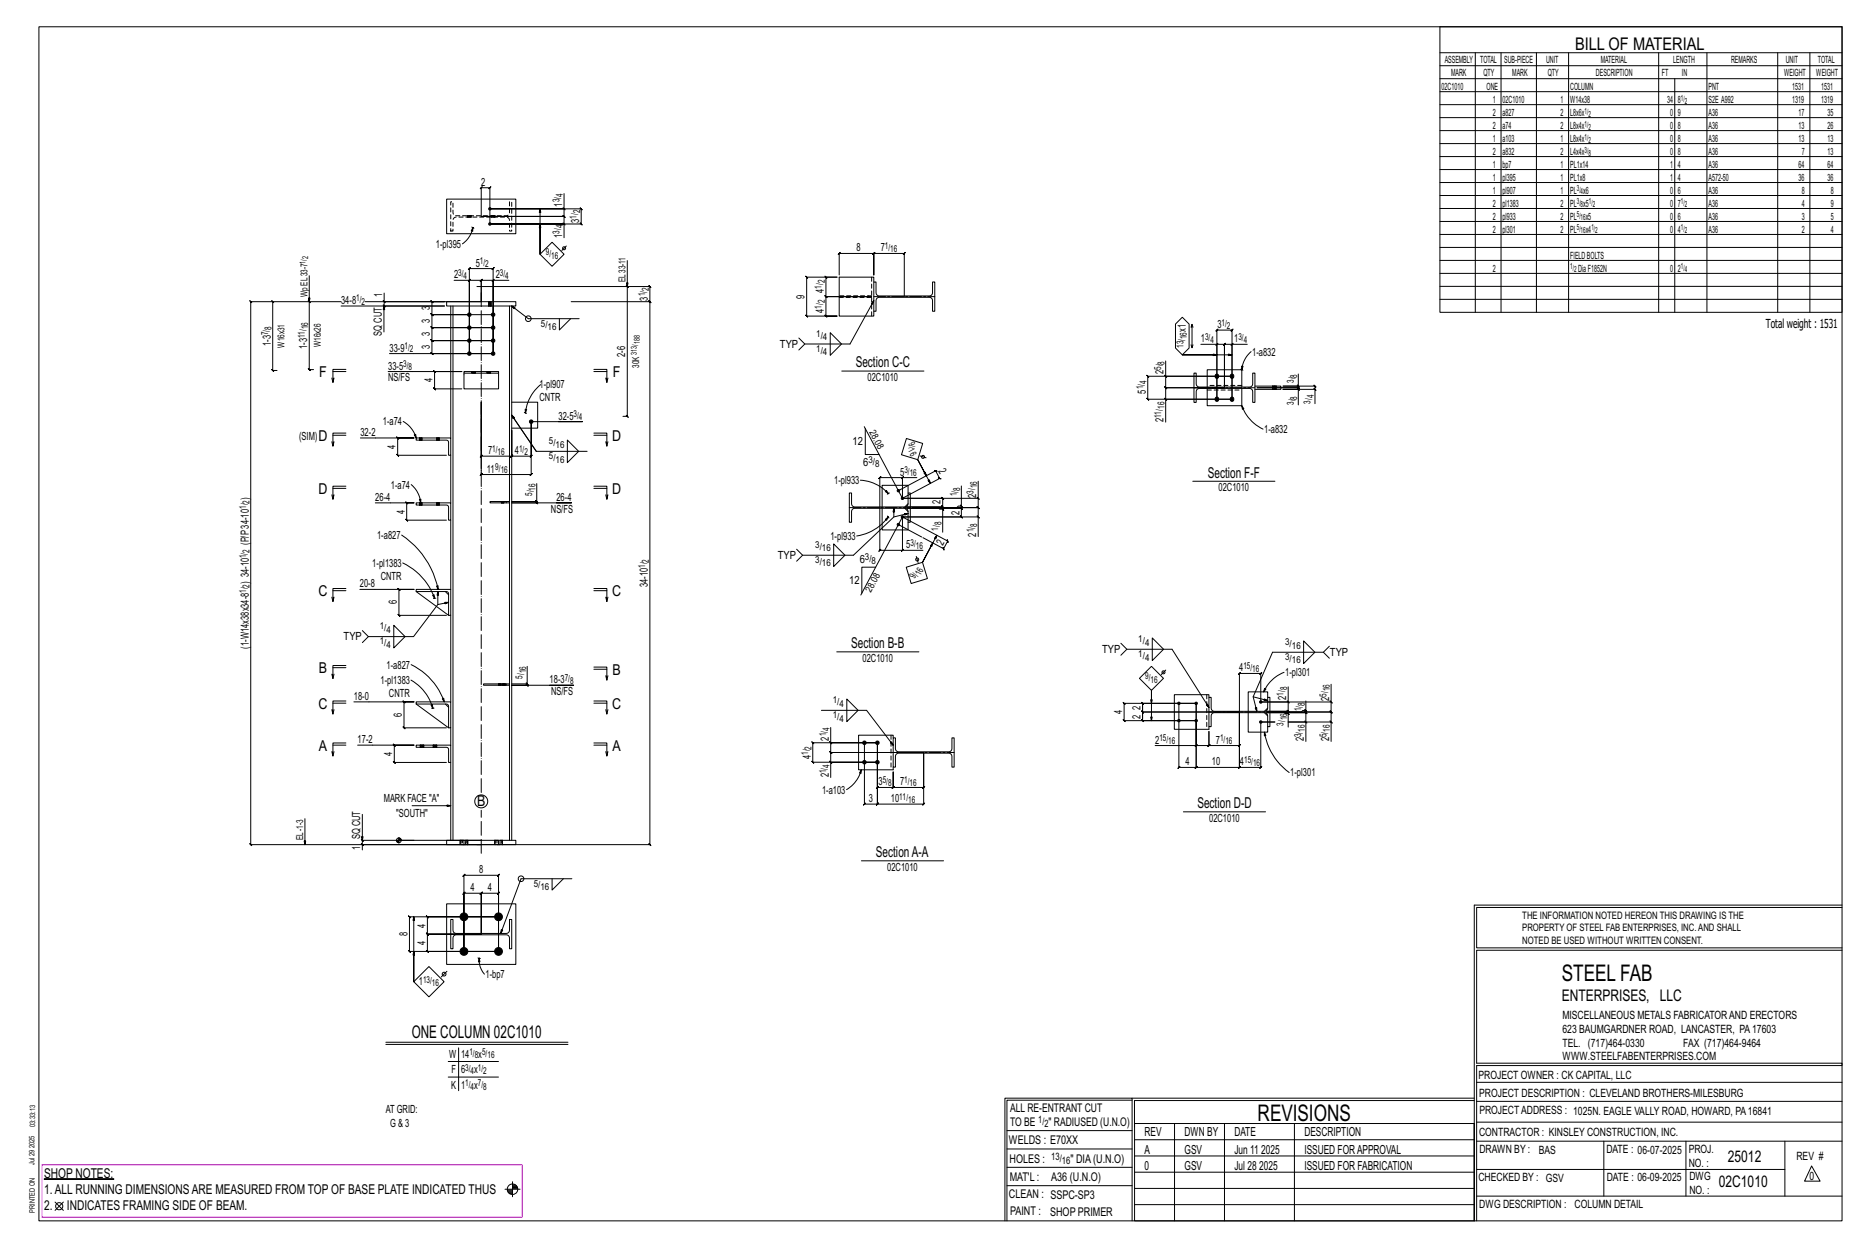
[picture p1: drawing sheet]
<svg xmlns="http://www.w3.org/2000/svg" width="914mm" height="610mm" viewBox="0 0 914 610" stroke-linecap="round" stroke-linejoin="round" font-family="sans-serif">
<g fill="#000" stroke="#000" stroke-width=".49">
<path d="M22 577h34z"/>
<circle cx="240" cy="102" r=".6"/>
<circle cx="240" cy="110" r=".6"/>
<circle cx="230" cy="154" r=".9"/>
<circle cx="241" cy="154" r=".9"/>
<circle cx="230" cy="167" r=".9"/>
<circle cx="230" cy="173" r=".9"/>
<circle cx="230" cy="160" r=".9"/>
<circle cx="241" cy="167" r=".9"/>
<circle cx="241" cy="160" r=".9"/>
<circle cx="241" cy="173" r=".9"/>
<circle cx="596" cy="195" r="1"/>
<circle cx="596" cy="184" r="1"/>
<circle cx="603" cy="195" r="1"/>
<circle cx="603" cy="184" r="1"/>
<circle cx="260" cy="206" r=".9"/>
<circle cx="440" cy="240" r=".6"/>
<circle cx="440" cy="257" r=".6"/>
<circle cx="442" cy="244" r=".6"/>
<circle cx="442" cy="253" r=".6"/>
<circle cx="577" cy="344" r=".6"/>
<circle cx="577" cy="353" r=".6"/>
<circle cx="586" cy="344" r=".6"/>
<circle cx="586" cy="353" r=".6"/>
<circle cx="617" cy="353" r=".6"/>
<circle cx="617" cy="343" r=".6"/>
<circle cx="423" cy="363" r=".9"/>
<circle cx="423" cy="373" r=".9"/>
<circle cx="429" cy="363" r=".9"/>
<circle cx="429" cy="373" r=".9"/>
<circle cx="227" cy="449" r="1.9"/>
<circle cx="244" cy="449" r="1.9"/>
<circle cx="227" cy="465" r="1.9"/>
<circle cx="244" cy="465" r="1.9"/>
</g>
<g fill="none" stroke="#000" stroke-width=".49">
<path d="M19 13h883v584h-883zM705 13h197v140h-197zM705 26h197M705 32h197M705 39h197M722 26v127M735 26v127M752 26v127M768 26v127M812 26v127M820 39v114M836 26v127"/>
<path d="M870 26v127M886 26v127M705 45h197M705 51h197M705 58h197M705 64h197M705 70h197M705 77h197M219 97h34v17h-34zM236 91l-1 1zM276 95v7h-36h44l1 1-1-1v8v-1l1 1h-1h-44h36v6M705 83h197"/>
<path d="M705 89h197M705 96h197M229 106h.1M231 106h.1M231 111h.1M231 111v2zM231 111a12 12 0 0 1-5 8M231 111l1 1M236 106v-14h4h-1l1-1v1v18M236 106h40v-1l1 1h-1v4M241 106h.1M242 106h.1"/>
<path d="M264 102v22v-14M276 102l1 1zM276 109l1 1zM276 102v4v-1l1 1h-1h-40M705 102h197M705 108h197M705 115h197M151 135v46v-1l1 1h-1h2M222 137h8v36v-42l-1 1 1-1h11v1l1-1h-1v42v-36h8M230 137l-1 1 1-1zM230 137h6l-1 1 1-1v11M241 137h-5l-1 1 1-1v11"/>
<path d="M242 137l-1 1zM264 124l6-5 6 5-6 6zM277 120l-2 3M307 140l1 1zM307 127v77v-1l1 1h-3M394 135l1 1h15h-6v-1l1 1h-1v9l1 1-1-1h23h-23l1 1-1-1v10v-1l1 1h-1h6h-15l-1-1 1 1v-19zM411 135v-11h-1l1-1v1h17h-1l1-1v1v11v-11h-1l1-1v1h15h-1l1-1v1v21M428 138h1v6l1 1h26v-2v-5h2v14h-2v-6l-1-1-25 1-1 1v5h-1zM428 138v-2h-17v19h17v-3M705 121h197M705 127h197M705 134h197"/>
<path d="M133 147l1 1zM133 148v33l1 1-1-1h3M151 147l1 1zM167 148h-44l-1-1 1 1v265h-1l1 1v-1h113h-59v3M179 148h57M188 147l1 1zM188 150v12M188 143v5h30h-7v-1l1 1h-1v6v-1l1 1h-1h19M188 148v2v-1l1 1h-1h30h-51M219 148h34v2h-34zM221 150v64M222 150v261"/>
<path d="M233 140h85l1 1-1-1v8M239 148h.1M239 150h.1M240 148h.1M240 150h.1M241 154h-30v-1l1 1h-1v6l1 1-1-1h30h-30l1 1-1-1v7v-1l1 1h-1h30h-30v-1l1 1h-1v6v-1l1 1h-1h30h-50M249 150v95M274 156v5l5-5M280 148h38v-1l1 1h-1v265l1 1-1-1h-85M283 156h-24l-9-6h2v1l-2-1v261M318 147l1 1zM428 147l-12 21h-22l-3-3"/>
<path d="M575 159l4-4 3 4v11l-3 4-4-4zM584 159v1M705 140h197M705 146h197M394 168l-3 3M406 163l6 5-6 6zM583 169l1 1v-1M583 160l1-1v11M588 168h8v27v-34l-1 1 1-1h7v1l1-1h-1v34h-41v1l-1-1h1v-11v1l-1-1h1h41h-32v-7M596 168l-1 1 1-1zM596 168h3v1l1-1h-1v22M596 174h-17h24"/>
<path d="M603 168h1l-1 1zM603 168h-4h1l-1 1v-1v22M608 179v2zM611 168h-8v27h-32v12M612 172a13 13 0 0 0-4 9M162 185l1 2M163 182h6M169 181h-6v6l1-2M190 182h36h-13l-1-1 1 1v8h-1l1 1v-1h13M227 182h17v1h-17zM227 183v7h17v-7M236 197v26l-1 1 1-1h14v1l1-1h-1v-12v12v1l1-1h-1h10v1l1-1h-1v-17v26h1l-1 1v-1h-24l-1 1 1-1z"/>
<path d="M250 197h13v12h-13M265 188a20 20 0 0 0-8 14M291 181h6v6v-2M291 182h6M298 185l-1 2M412 182h40M570 195l1 1zM570 184l1 1zM571 184v6l-1-1 1 1h28M584 183h2v5l1 1h25l1-1v-5h1v14h-1v-6l-1-1h-25l-1 2v5h-2zM591 189v-8h17v8M591 190v8h17v-8"/>
<path d="M599 190h-28l-1-1 1 1v5M607 181h1M608 198l1 2h-1zM608 181h.1M608 198a20 20 0 0 0 10 12M614 189h13v1h-13M623 189h.1M623 190v1M625 189h.1M625 190v1M635 190l1 1zM635 188l1 1z"/>
<path d="M636 189v1l-1-1 1 1h-21h21l-1-1 1 1M636 183v6h-8h16l-1-1 1 1v1M643 190l1 1zM644 198v-8h-16h8v8M162 216l1 2M163 213h6M169 212h-6v6l1-2M176 214h27h-8h-1l1 1v-1v9l-1-1 1 1h24M197 206a13 13 0 0 1 7 8M203 213v-1l1 2zM204 214h17v9h-1v-7l-1-1h-15zM205 214h.1"/>
<path d="M205 215h.1M207 214h.1M207 215h.1M214 214h.1M214 215h.1M215 214h.1M215 215h.1M250 203l13 18h24M257 202h.1M257 200h1l-1 2zM257 202h1M260 206h25h-12"/>
<path d="M278 215l5 6-5 5zM291 212h6v6v-2M291 213h6M298 216l-1 2M423 209l19 35M424 210v12h6M444 215l8 2-3 8-8-3zM163 239h6M169 238h-6v6l1-2M201 237a13 13 0 0 1 5 9M221 223v23M263 237v8h-13"/>
<path d="M291 238h6v6l1-2M291 239h6M421 235a20 20 0 0 1 14 6M442 234h-11v-1l-1 1h1v35l-1 1 1-1h11M442 233l-1 1zM449 234h-7v10h37v-9M450 223l3 1M453 233l-4-8 6 12M471 238v10h-2h-1h-21h32v1l-1-1h1v-4M584 235h40M162 242l1 2M184 246h19h-4l1 1-1-1v8l1 1-1-1h20"/>
<path d="M204 246h17v8h-1v-6l-1-1h-15zM205 244h1v2zM205 246h.1M205 247h.1M205 246h1M206 246h1M207 246h.1M207 247h.1M214 246h.1M214 247h.1M215 246h.1M215 247h.1"/>
<path d="M221 254v34M240 245h9v1h-9zM245 245h.1M245 246h.1M247 245h.1M247 246h.1M249 246v89M262 245l1 1zM263 245v1h-1l1 1v-1h-13h30h-8M297 242v2M416 241h1v6l1 1h26l1-2v-5h1v15h-1l-1-6-1-1h-25l-1 1v6h-1zM432 249v10h13v-3"/>
<path d="M433 240h1l1 1zM433 254l2-1-1 2zM434 252l1 1M435 253a24 24 0 0 1-16 9M435 253h.1M435 241l-1 1M435 241h.1M438 249v4M440 240l18-10h-1l2 1-1-1 2 4h-1h2h-1l-18 10M440 257l11 6M442 244h19v-1l1 1h-1v4l1 1-1-1h-17h17l1 1-1-1v1M442 253l-21 38"/>
<path d="M443 249l2 1M445 251l-7 2-20 19h-25l-3-3M445 241v-4h-13v11M445 246l-2 2M461 249l1 1zM470 247l1 1zM471 248v1l-1-1 1 1h-27h27l-1-1 1 1v4l-1-1 1 1h-29l22 12v-1v1l-2 3v1v-1l-10-5M478 243l1 1zM478 252l1 1zM479 253v-5v1l-1-1h1h-32h12l1 1h1v11M197 262a42 42 0 0 1 17 26M197 275a30 30 0 0 1 16 18"/>
<path d="M393 272l-3 3M408 266l6 6-6 5zM429 277h-7v13M442 269l-1 1zM444 278l8-3 2 8-8 2zM449 272v3M459 262l-7 13 5-9M479 263v-10h-37v16h10M162 292l1 2M163 289h6M169 288h-6v6l1-2M176 288h27h-8l1 1-1-1v13l1 1-1-1h24"/>
<path d="M204 288h17v13h-1l-1-11-15-1zM204 289l16 12M212 291l1 2zM213 293h-1M213 293h.1M214 287v1zM214 288h.1M214 289v7M214 288h1M218 289l2 2M220 295l-6 1-12 15h-22l-3-2M291 288h6v6v-2"/>
<path d="M291 289h6M298 292l-1 2M180 311l-3 3M193 306l5 5-5 6zM221 301v42M410 319h40M549 315l3 3h22l18 28M552 318l-3 3M564 312l6 6-6 5zM638 314l6 5-6 6zM648 319l3 3M651 316l-3 3h-25l-10 22 2 7"/>
<path d="M163 327h6M164 330l-1 2M169 326h-6v6l-1-2M201 333a23 23 0 0 1 11 13M201 325a32 32 0 0 1 16 18M237 335h12h-12zM244 335h.1M245 335h.1M246 335h.1M247 335h.1M249 335v76M258 334l1 1z"/>
<path d="M258 326v9h-8M258 335l1 1-1-1h-8h31h-12M291 326h6v7v-2M291 327h6M298 331l-1 2M564 326l6 6-6 6-6-6zM571 328l-3 2M606 330l1-1zM607 329v19h-48v-3M607 329h10v1l1-1h-1v14M619 337h1l-1 2zM629 329a18 18 0 0 0-10 10"/>
<path d="M631 336v7h-14M652 335v8h-35M163 344h6M164 347l-1 2M169 343h-6v6l-1-2M173 343h30h-5h-1l1 1v-1v13h-1l1 1v-1h21M204 343h17v13h-1l-1-11-15-1zM204 344l16 12M211 345h1v1zM211 346h1M212 346h.1M217 342v1z"/>
<path d="M218 344l2 2M221 356v9M291 343h6v6M291 344h6M297 347v2l1-2M402 348h22l13 17M407 356v7h22h-31h-1l1 1v-1v10l-1-1 1 1h31h-22v7M415 342l5 6-5 5zM559 348l1 1zM559 352v-4h48v27l-1 1 1-1h-21l-1 1 1-1v-31h-27l1 1-1-1v4l1 1-1-1v5v-1l1 1h-1h27M564 344v-6v15M577 344v31v1l1-1h-1h9l-1 1 1-1v-31h-36l1 1-1-1v9v-1l1 1h-1h36v12h-21"/>
<path d="M592 341h1v6l1 1h26l1-2v-5h1v15h-1l-1-6-1-1h-25l-1 1v6h-1zM592 341v-1h-17v17h17v-1M611 349v9h10v-2M613 341l8 2M619 358l1 2h-1zM619 358a30 30 0 0 0 12 20M619 349l2 1M621 341v-3h-10v10M621 346l-2 2M624 353h-7v22h1l-1 1v-1h-10l-1 1 1-1v-27v17v-1l-1 1h1h-15v-1l-1 1h1v-7v7v-1l-1 1h1h-6M630 349l1 1zM630 343l1 1z"/>
<path d="M631 343v5h-1l1 1v-1h-11h11h-1l1 1v-1v1M639 353l1 1zM639 347l1 1zM639 343v5h-1h-1h-14h29h-1l1 1v-1v5M639 348v1v-1l1 1h-1h-19h19v-1l1 1h-1v4M651 353l1 1zM651 343l1 1zM652 343v5h-1l1 1v-1h-29h5l1 1h2v7M163 365h6M164 368l-1 2M169 363h-6v7l-1-2M175 365h28h-10v-1l1 1h-1v8l1 1-1-1h26"/>
<path d="M204 365h17v8h-1v-6l-1-1h-15zM206 365h.1M206 366h.1M207 365h.1M207 366h.1M212 365h.1M212 366h.1M214 365h.1M214 366h.1M221 373v38M291 363h6v7l1-2M291 365h6"/>
<path d="M297 368v2M406 363l1 1zM406 372l1 1zM407 363v5h-1l1 1v-1h45v17h1l-1 1v-1h-15h1l-1 1v-1v-7v7h1l-1 1v-1h-8h1l-1 1v-1v-12M422 377l-1 1zM422 377a16 16 0 0 1-8 9M423 363v30v1l1-1h-1h6v1l1-1h-1v-30v30v1l1-1h-1h23v1l1-1h-1v-25h-45h-1l1 1v-1v5M437 361h1v6l2 1h25l1-2v-5h1v14h-1v-6l-2-1-25 1-1 1v5h-1zM437 361v-1h-17v17h17v-2M586 364l-1 1zM652 363v-10h-21h8v10M177 398v13"/>
<path d="M202 394h19M579 397h40M149 401v12M177 413l1 1zM194 411h9M194 411h1M194 412h1M195 412h.1M195 410v3M195 411h1M195 410h1M219 411h34v2h-34z"/>
<path d="M225 411h.1M225 413h.1M229 411h.1M229 413h.1M236 411h-59l1 1-1-1v2M242 411h.1M242 413h.1M246 411h.1M246 413h.1M227 429l1-1h-1h17v1l1-1h-1v37v-28h1l-1 1v-1h-8l-1 1 1-1v20v-20l-1 1 1-1h-9h1l-1 1v-1v28v-37zM270 430v5l6-5M280 430h-25l-10 27"/>
<path d="M422 421h40M200 448v1h44h-35v-1l1 1h-1v8l1 1-1-1h27h-27l1 1-1-1v8l1 1-1-1h35h-44l1 1-1-1v-16h1zM203 449v31v-15M219 442h34v30h-34zM221 450h1v6l1 1h25l1-2v-5h1v14h-1v-6l-1-1h-25l-1 2v5h-1zM722 443v154M722 443h180M902 444h-179v20h179M219 475l-3 3M234 469h1M235 469v2h-1zM235 469a11 11 0 0 0 2 8"/>
<path d="M235 469h.1M902 465h-179v55h179v1h-179v76M203 480l7-7 7 7-7 8zM189 510h89M189 511h89M219 519h25M224 513v21M219 527h25M554 538h-61v59M554 537h168M722 538h-167v13M723 539h179"/>
<path d="M723 530h179M493 553h61M555 550h167v47h-167zM555 558h167M575 550v47M599 550v47M634 550v47M723 549h179M723 558h179M785 558v27M825 558v27M874 558v27"/>
<path d="M251 578v8M251 580h1M493 571h61M493 562h61M555 573h167M555 566h167M723 572h151M887 570l4 8h-8zM27 588l4 4M31 588l-4 4M247 582h8M248 582h3"/>
<path d="M248 583h3M249 583h2M249 584h2M251 581h2M251 580h2M492 597v-60h62v60M493 580h61M555 589h167M555 581h167M723 585h179"/>
<circle cx="276" cy="121" r=".7"/>
<circle cx="259" cy="156" r="1.4"/>
<circle cx="452" cy="224" r=".7"/>
<circle cx="449" cy="274" r=".7"/>
<circle cx="570" cy="329" r=".7"/>
<circle cx="236" cy="392" r="3"/>
<circle cx="195" cy="411" r="1.2"/>
<circle cx="255" cy="430" r="1.4"/>
<circle cx="217" cy="477" r=".9"/>
<circle cx="29" cy="590" r="1.8"/>
<circle cx="251" cy="582" r="2.6"/>
</g>
<path d="M21 570h235v26h-235z" fill="none" stroke="#f0f" stroke-width=".5"/>
<g fill="none" stroke="#000" stroke-width=".49" stroke-dasharray="2 1.4">
<path d="M221 99h1v6l1 1 25-1 1-1v-5h1v14h-1v-6l-1-1h-25l-1 2v5h-1zM229 106h.1M229 106h1zM230 106h.1M230 106h1M231 106h.1M241 106h.1M241 106h1M242 106h.1M427 136v19M239 148h.1M239 148v2"/>
<path d="M239 150h.1M239 150v-2M240 148v2zM240 150v-2M240 148h.1M240 150h.1M411 146h14v-1h-14M425 146h2M427 145h-2M231 182v1zM231 182h.1M232 182l-1 1"/>
<path d="M232 183v-1l-1 1M232 182v1M233 182v1M238 182v1zM238 182h1M239 182l-1 1M239 183v-1v1M239 182v1M240 182v1M591 191h17M608 189h-17M623 189h.1"/>
<path d="M623 189v1M623 191h.1M623 191v-2M623 189l1 2zM624 191v-2M624 189h.1M624 191l1-2M625 190v-1M625 191h.1M205 214v1M205 214h.1M206 214l-1 1"/>
<path d="M206 214v1zM206 214v1M206 215h.1M206 214h1M207 215h-1M207 215v-1M214 214v1M214 214h.1M214 214l1 1zM214 215h.1M215 214v1M215 214h.1"/>
<path d="M215 215h.1M215 215v-1M205 246v1M205 246h.1M206 246l-1 1M206 246v1zM206 246v1M206 247h.1M206 246h1M207 247h-1M207 247v-1M214 246v1"/>
<path d="M214 246h.1M214 246l1 1zM214 247h.1M215 246v1M215 246h.1M215 247h.1M215 247v-1M245 245v1M245 245h.1M246 245l-1 1M246 245v1zM246 245v1"/>
<path d="M246 246h.1M247 245h.1M247 246h.1M247 246v-1M248 245v1M244 335h.1M244 335h1zM245 335h.1M246 335h.1M246 335h1zM247 335h.1M248 335h.1"/>
<path d="M591 340v17M436 360v17M206 365v1M206 365h.1M207 365v1zM207 365l-1 1M207 366h-1M207 365v1M207 365h.1M207 366h.1M207 366v-1M212 365v1"/>
<path d="M212 365h.1M213 365l-1 1M213 365v1zM213 366h.1M213 365v1M214 365v1M214 365h.1M214 366h.1M214 366v-1M225 411v2M225 411h.1M226 411h-1v2"/>
<path d="M226 411v2h-1M227 411h1v2h-1zM227 411h-1v2M227 413h-1M228 411v2M228 411h1v2h-1M229 411h.1M229 413h.1M229 413v-2M242 411v2M242 411h.1M243 411h-1v2"/>
<path d="M243 411v2h-1M244 411h1v2h-1zM244 411h-1v2M244 413h-1M245 411v2M245 411h1v2h-1M246 411h.1M246 413h.1M246 413v-2"/>
</g>
<path d="M236 388v-247M236 417v-21" fill="none" stroke="#000" stroke-width=".49" stroke-dasharray="6.8 1 0 1"/>
<path d="M428 145h30M584 190h30M416 248h30M592 348h30M437 368h30" fill="none" stroke="#000" stroke-width=".49" stroke-dasharray="5.8 1 1 1"/>
<g font-size="11.2">
<text x="764" y="480">STEEL FAB</text>
<text x="616" y="548">REVISIONS</text>
</g>
<g font-size="8.6">
<text x="771" y="24">BILL OF MATERIAL</text>
<text x="202" y="508">ONE COLUMN 02C1010</text>
</g>
<g font-size="7.9">
<text x="765" y="490">ENTERPRISES, LLC</text>
<text x="846" y="569">25012</text>
<text x="841" y="581">02C1010</text>
</g>
<g font-size="7.3">
<text x="419" y="180">Section C-C</text>
<text x="156" y="185">F</text>
<text x="300" y="185">F</text>
<text x="156" y="216">D</text>
<text x="300" y="216">D</text>
<text x="591" y="234">Section F-F</text>
<text x="156" y="242">D</text>
<text x="300" y="242">D</text>
<text x="156" y="292">C</text>
<text x="300" y="292">C</text>
<text x="417" y="317">Section B-B</text>
<text x="156" y="329">B</text>
<text x="300" y="330">B</text>
<text x="156" y="347">C</text>
<text x="300" y="347">C</text>
<text x="156" y="367">A</text>
<text x="300" y="367">A</text>
<text x="234" y="394">B</text>
<text x="586" y="395">Section D-D</text>
<text x="429" y="419">SectionA-A</text>
</g>
<g font-size="6.6">
<text x="22" y="576">SHOP NOTES:</text>
<text x="22" y="584">1.ALL RUNNING DIMENSIONSARE MEASURED FROM TOP OF BASE PLATE INDICATED THUS</text>
<text x="22" y="592">2.</text>
<text x="33" y="592">INDICATES FRAMING SIDE OF BEAM.</text>
</g>
<g font-size="6.1">
<text x="864" y="161">Total weight : 1531</text>
<text x="560" y="556">REV</text>
<text x="580" y="556">DWN BY</text>
<text x="604" y="556">DATE</text>
<text x="639" y="556">DESCRIPTION</text>
<text x="560" y="564">A</text>
<text x="580" y="564">GSV</text>
<text x="604" y="564">Jun 11</text>
<text x="617" y="564">2025</text>
<text x="639" y="564">ISSUED FORAPPROVAL</text>
<text x="560" y="572">0</text>
<text x="580" y="572">GSV</text>
<text x="604" y="572">Jul 28</text>
<text x="616" y="572">2025</text>
<text x="639" y="572">ISSUED FOR FABRICATION</text>
</g>
<g font-size="5.9">
<text x="494" y="560">WELDS : E70XX</text>
<text x="494" y="569">HOLES :</text>
<text x="524" y="569">&quot; DIA(U.N.O)</text>
<text x="494" y="578">MAT'L :</text>
<text x="515" y="578">A36 (U.N.O)</text>
<text x="494" y="586">CLEAN : SSPC-SP3</text>
<text x="495" y="595">PAINT :</text>
<text x="514" y="595">SHOP PRIMER</text>
</g>
<g font-size="5.8">
<text x="494" y="544">ALL RE-ENTRANT CUT</text>
<text x="494" y="551">TO BE</text>
<text x="513" y="551">&quot; RADIUSED (U.N.O)</text>
</g>
<g font-size="5.6">
<text x="765" y="499">MISCELLANEOUS METALS FABRICATORAND ERECTORS</text>
<text x="765" y="505">623 BAUMGARDNER ROAD, LANCASTER, PA17603</text>
<text x="765" y="512">TEL. (717)464-0330</text>
<text x="824" y="512">FAX (717)464-9464</text>
<text x="765" y="519">WWW.STEELFABENTERPRISES.COM</text>
<text x="724" y="528">PROJECT OWNER : CK CAPITAL, LLC</text>
<text x="724" y="537">PROJECT DESCRIPTION : CLEVELAND BROTHERS-MILESBURG</text>
<text x="724" y="545">PROJECTADDRESS : 1025N. EAGLE VALLY ROAD, HOWARD, PA16841</text>
<text x="724" y="556">CONTRACTOR : KINSLEY CONSTRUCTION, INC.</text>
<text x="724" y="564">DRAWN BY :</text>
<text x="753" y="564">BAS</text>
<text x="786" y="564">DATE : 06-07-2025</text>
<text x="827" y="564">PROJ.</text>
<text x="879" y="568">REV #</text>
<text x="827" y="571">NO. :</text>
<text x="724" y="578">CHECKED BY : GSV</text>
<text x="787" y="578">DATE : 06-09-2025</text>
<text x="827" y="578">DWG</text>
<text x="886" y="578">0</text>
<text x="827" y="584">NO. :</text>
<text x="724" y="591">DWG DESCRIPTION : COLUMN DETAIL</text>
</g>
<g font-size="5.5">
<text x="236" y="91">2</text>
<text x="275" y="101" transform="rotate(-90 275 101)">1</text>
<text x="284" y="109" transform="rotate(-90 284 109)">3</text>
<text x="275" y="116" transform="rotate(-90 275 116)">1</text>
<text x="213" y="121">1-pl395</text>
<text x="419" y="123">8</text>
<text x="431" y="123">7</text>
<text x="233" y="130">5</text>
<text x="222" y="136">2</text>
<text x="243" y="136">2</text>
<text x="403" y="143" transform="rotate(-90 403 143)">4</text>
<text x="167" y="149">34-8</text>
<text x="187" y="145" transform="rotate(-90 187 145)">1</text>
<text x="317" y="147" transform="rotate(-90 317 147)">3</text>
<text x="394" y="146" transform="rotate(-90 394 146)">9</text>
<text x="210" y="152" transform="rotate(-90 210 152)">3</text>
<text x="403" y="153" transform="rotate(-90 403 153)">4</text>
<text x="210" y="158" transform="rotate(-90 210 158)">3</text>
<text x="596" y="161">3</text>
<text x="187" y="164" transform="rotate(-90 187 164)">SQ CUT</text>
<text x="210" y="164" transform="rotate(-90 210 164)">3</text>
<text x="581" y="162" transform="rotate(-90 581 162)">x1</text>
<text x="588" y="167">1</text>
<text x="604" y="167">1</text>
<text x="133" y="169" transform="rotate(-90 133 169)">1-3</text>
<text x="150" y="171" transform="rotate(-90 150 171)">1-3</text>
<text x="191" y="172">33-9</text>
<text x="210" y="171" transform="rotate(-90 210 171)">3</text>
<text x="382" y="170">TYP</text>
<text x="613" y="174">1-a832</text>
<text x="306" y="175" transform="rotate(-90 306 175)">2-6</text>
<text x="190" y="181">33-5</text>
<text x="570" y="183" transform="rotate(-90 570 183)">2</text>
<text x="190" y="186">NS/FS</text>
<text x="212" y="187" transform="rotate(-90 212 187)">4</text>
<text x="264" y="190">1-pl907</text>
<text x="425" y="187">02C1010</text>
<text x="264" y="196">CNTR</text>
<text x="561" y="193" transform="rotate(-90 561 193)">5</text>
<text x="187" y="208">1-a74</text>
<text x="273" y="205">32-5</text>
<text x="570" y="207" transform="rotate(-90 570 207)">2</text>
<text x="146" y="215">(SIM)</text>
<text x="176" y="213">32-2</text>
<text x="619" y="212">1-a832</text>
<text x="194" y="220" transform="rotate(-90 194 220)">4</text>
<text x="417" y="218">12</text>
<text x="239" y="222">7</text>
<text x="252" y="222">4</text>
<text x="423" y="228">6</text>
<text x="238" y="231">11</text>
<text x="441" y="233">5</text>
<text x="459" y="230" transform="rotate(62 459 230)">2</text>
<text x="191" y="239">1-a74</text>
<text x="408" y="237">1-pl933</text>
<text x="122" y="245" transform="rotate(-90 122 245)">)</text>
<text x="184" y="245">26-4</text>
<text x="272" y="245">26-4</text>
<text x="478" y="244" transform="rotate(-90 478 244)">2</text>
<text x="596" y="240">02C1010</text>
<text x="198" y="251" transform="rotate(-90 198 251)">4</text>
<text x="270" y="251">NS/FS</text>
<text x="460" y="247" transform="rotate(-90 460 247)">2</text>
<text x="470" y="252" transform="rotate(-90 470 252)">2</text>
<text x="185" y="264">1-a827</text>
<text x="478" y="263" transform="rotate(-90 478 263)">2</text>
<text x="122" y="267" transform="rotate(-90 122 267)">(P/P34-10</text>
<text x="407" y="264">1-pl933</text>
<text x="444" y="268">5</text>
<text x="462" y="267" transform="rotate(-62 462 267)">2</text>
<text x="381" y="273">TYP</text>
<text x="421" y="275">6</text>
<text x="182" y="277">1-pl1383</text>
<text x="122" y="286" transform="rotate(-90 122 286)">) 34-10</text>
<text x="176" y="287">20-8</text>
<text x="186" y="284">CNTR</text>
<text x="317" y="287" transform="rotate(-90 317 287)">34-10</text>
<text x="416" y="286">12</text>
<text x="194" y="296" transform="rotate(-90 194 296)">6</text>
<text x="122" y="317" transform="rotate(-90 122 317)">(1-W14x38x34-8</text>
<text x="168" y="313">TYP</text>
<text x="422" y="324">02C1010</text>
<text x="539" y="319">TYP</text>
<text x="651" y="321">TYP</text>
<text x="189" y="327">1-a827</text>
<text x="607" y="328">4</text>
<text x="186" y="335">1-pl1383</text>
<text x="269" y="334">18-3</text>
<text x="629" y="331">1-pl301</text>
<text x="190" y="341">CNTR</text>
<text x="270" y="340">NS/FS</text>
<text x="173" y="342">18-0</text>
<text x="558" y="347" transform="rotate(-90 558 347)">2</text>
<text x="630" y="342" transform="rotate(-90 630 342)">2</text>
<text x="651" y="343" transform="rotate(-90 651 343)">2</text>
<text x="197" y="351" transform="rotate(-90 197 351)">6</text>
<text x="549" y="349" transform="rotate(-90 549 349)">4</text>
<text x="558" y="352" transform="rotate(-90 558 352)">2</text>
<text x="175" y="364">17-2</text>
<text x="406" y="362" transform="rotate(-90 406 362)">2</text>
<text x="565" y="364">2</text>
<text x="595" y="364">7</text>
<text x="638" y="363" transform="rotate(-90 638 363)">2</text>
<text x="651" y="363" transform="rotate(-90 651 363)">2</text>
<text x="192" y="370" transform="rotate(-90 192 370)">4</text>
<text x="397" y="371" transform="rotate(-90 397 371)">4</text>
<text x="580" y="374">4</text>
<text x="593" y="374">10</text>
<text x="607" y="374">4</text>
<text x="406" y="380" transform="rotate(-90 406 380)">2</text>
<text x="632" y="380">1-pl301</text>
<text x="402" y="388">1-a103</text>
<text x="430" y="384">3</text>
<text x="441" y="384">7</text>
<text x="188" y="392">MARK FACE &quot;A&quot;</text>
<text x="425" y="392">3</text>
<text x="436" y="392">10</text>
<text x="194" y="399">&quot;SOUTH&quot;</text>
<text x="592" y="402">02C1010</text>
<text x="176" y="411" transform="rotate(-90 176 411)">SQ CUT</text>
<text x="176" y="416" transform="rotate(-90 176 416)">1</text>
<text x="235" y="427">8</text>
<text x="434" y="426">02C1010</text>
<text x="230" y="436">4</text>
<text x="239" y="436">4</text>
<text x="208" y="454" transform="rotate(-90 208 454)">4</text>
<text x="199" y="458" transform="rotate(-90 199 458)">8</text>
<text x="208" y="462" transform="rotate(-90 208 462)">4</text>
<text x="238" y="479">1-bp7</text>
<text x="205" y="482">1</text>
<text x="220" y="517">W</text>
<text x="226" y="517">14</text>
<text x="234" y="517">x</text>
<text x="221" y="525">F</text>
<text x="226" y="525">6</text>
<text x="232" y="525">x</text>
<text x="221" y="533">K</text>
<text x="226" y="533">1</text>
<text x="232" y="533">x</text>
<text x="189" y="545">AT GRID:</text>
<text x="191" y="551">G &amp; 3</text>
</g>
<g font-size="5">
<text x="745" y="450">THE INFORMATION NOTED HEREON THIS DRAWING IS THE</text>
<text x="745" y="456">PROPERTY OF STEEL FAB ENTERPRISES, INC.AND SHALL</text>
<text x="745" y="462">NOTED BE USED WITHOUT WRITTEN CONSENT.</text>
<text x="508" y="550">1/</text>
<text x="511" y="551">2</text>
<text x="515" y="568">13/</text>
<text x="520" y="570">16</text>
</g>
<g font-size="4.9">
<text x="707" y="31">ASSEMBLY</text>
<text x="725" y="31">TOTAL</text>
<text x="736" y="31">SUB-PIECE</text>
<text x="757" y="31">UNIT</text>
<text x="784" y="31">MATERIAL</text>
<text x="819" y="31">LENGTH</text>
<text x="847" y="31">REMARKS</text>
<text x="874" y="31">UNIT</text>
<text x="890" y="31">TOTAL</text>
<text x="710" y="37">MARK</text>
<text x="726" y="37">QTY</text>
<text x="740" y="37">MARK</text>
<text x="758" y="37">QTY</text>
<text x="781" y="37">DESCRIPTION</text>
<text x="814" y="37">FT</text>
<text x="823" y="37">IN</text>
<text x="873" y="37">WEIGHT</text>
<text x="889" y="37">WEIGHT</text>
<text x="706" y="44">02C1010</text>
<text x="728" y="44">ONE</text>
<text x="769" y="44">COLUMN</text>
<text x="836" y="44">PNT</text>
<text x="877" y="44">1531</text>
<text x="891" y="44">1531</text>
<text x="731" y="50">1</text>
<text x="736" y="50">02C1010</text>
<text x="764" y="50">1</text>
<text x="769" y="50">W14x38</text>
<text x="816" y="50">34</text>
<text x="821" y="50">8</text>
<text x="836" y="50">S2E A992</text>
<text x="877" y="50">1319</text>
<text x="891" y="50">1319</text>
<text x="731" y="57">2</text>
<text x="736" y="57">a827</text>
<text x="764" y="57">2</text>
<text x="769" y="57">L8x6x</text>
<text x="818" y="57">0</text>
<text x="821" y="57">9</text>
<text x="836" y="57">A36</text>
<text x="880" y="57">17</text>
<text x="895" y="57">35</text>
<text x="731" y="63">2</text>
<text x="736" y="63">a74</text>
<text x="764" y="63">2</text>
<text x="769" y="63">L8x4x</text>
<text x="818" y="63">0</text>
<text x="821" y="63">8</text>
<text x="836" y="63">A36</text>
<text x="880" y="63">13</text>
<text x="895" y="63">26</text>
<text x="731" y="69">1</text>
<text x="736" y="69">a103</text>
<text x="764" y="69">1</text>
<text x="769" y="69">L8x4x</text>
<text x="818" y="69">0</text>
<text x="821" y="69">8</text>
<text x="836" y="69">A36</text>
<text x="880" y="69">13</text>
<text x="895" y="69">13</text>
<text x="731" y="76">2</text>
<text x="736" y="76">a832</text>
<text x="764" y="76">2</text>
<text x="769" y="76">L4x4x</text>
<text x="818" y="76">0</text>
<text x="821" y="76">8</text>
<text x="836" y="76">A36</text>
<text x="882" y="76">7</text>
<text x="895" y="76">13</text>
<text x="731" y="82">1</text>
<text x="736" y="82">bp7</text>
<text x="764" y="82">1</text>
<text x="769" y="82">PL1x14</text>
<text x="818" y="82">1</text>
<text x="821" y="82">4</text>
<text x="836" y="82">A36</text>
<text x="880" y="82">64</text>
<text x="895" y="82">64</text>
<text x="731" y="88">1</text>
<text x="736" y="88">pl395</text>
<text x="764" y="88">1</text>
<text x="769" y="88">PL1x8</text>
<text x="818" y="88">1</text>
<text x="821" y="88">4</text>
<text x="836" y="88">A572-50</text>
<text x="880" y="88">36</text>
<text x="895" y="88">36</text>
<text x="731" y="95">1</text>
<text x="736" y="95">pl907</text>
<text x="764" y="95">1</text>
<text x="769" y="95">PL x6</text>
<text x="818" y="95">0</text>
<text x="821" y="95">6</text>
<text x="836" y="95">A36</text>
<text x="882" y="95">8</text>
<text x="896" y="95">8</text>
<text x="731" y="101">2</text>
<text x="736" y="101">pl1383</text>
<text x="764" y="101">2</text>
<text x="769" y="101">PL x5</text>
<text x="818" y="101">0</text>
<text x="821" y="101">7</text>
<text x="836" y="101">A36</text>
<text x="882" y="101">4</text>
<text x="896" y="101">9</text>
<text x="731" y="107">2</text>
<text x="736" y="107">pl933</text>
<text x="764" y="107">2</text>
<text x="769" y="107">PL</text>
<text x="776" y="107">x5</text>
<text x="818" y="107">0</text>
<text x="821" y="107">6</text>
<text x="836" y="107">A36</text>
<text x="882" y="107">3</text>
<text x="896" y="107">5</text>
<text x="731" y="114">2</text>
<text x="736" y="114">pl301</text>
<text x="764" y="114">2</text>
<text x="769" y="114">PL</text>
<text x="776" y="114">x4</text>
<text x="818" y="114">0</text>
<text x="821" y="114">4</text>
<text x="836" y="114">A36</text>
<text x="882" y="114">2</text>
<text x="896" y="114">4</text>
<text x="769" y="127">FIELDBOLTS</text>
<text x="731" y="133">2</text>
<text x="772" y="133">DiaF1852N</text>
<text x="818" y="133">0</text>
<text x="821" y="133">2</text>
</g>
<g font-size="4.7">
<text x="274" y="99" transform="rotate(-90 274 99)">3/</text>
<text x="276" y="96" transform="rotate(-90 276 96)">4</text>
<text x="282" y="107" transform="rotate(-90 282 107)">1/</text>
<text x="284" y="104" transform="rotate(-90 284 104)">2</text>
<text x="276" y="112" transform="rotate(-90 276 112)">4</text>
<text x="274" y="114" transform="rotate(-90 274 114)">3/</text>
<text x="267" y="125">9/</text>
<text x="433" y="122">1/</text>
<text x="436" y="123">16</text>
<text x="235" y="129">1/</text>
<text x="238" y="131">2</text>
<text x="270" y="127">16</text>
<text x="224" y="135">3/</text>
<text x="227" y="137">4</text>
<text x="245" y="135">3/</text>
<text x="247" y="137">4</text>
<text x="306" y="138" transform="rotate(-90 306 138)">EL33-11</text>
<text x="318" y="142" transform="rotate(-90 318 142)">2</text>
<text x="402" y="141" transform="rotate(-90 402 141)">1/</text>
<text x="404" y="139" transform="rotate(-90 404 139)">2</text>
<text x="151" y="145" transform="rotate(-90 151 145)">Wp EL33-7</text>
<text x="174" y="147">1/</text>
<text x="177" y="149">2</text>
<text x="316" y="145" transform="rotate(-90 316 145)">1/</text>
<text x="404" y="148" transform="rotate(-90 404 148)">2</text>
<text x="402" y="151" transform="rotate(-90 402 151)">1/</text>
<text x="133" y="161" transform="rotate(-90 133 161)">8</text>
<text x="151" y="161" transform="rotate(-90 151 161)">16</text>
<text x="265" y="160">5/</text>
<text x="268" y="161">16</text>
<text x="598" y="159">1/</text>
<text x="601" y="161">2</text>
<text x="131" y="164" transform="rotate(-90 131 164)">7/</text>
<text x="149" y="165" transform="rotate(-90 149 165)">11/</text>
<text x="400" y="165">1/</text>
<text x="403" y="166">4</text>
<text x="581" y="166" transform="rotate(-90 581 166)">16</text>
<text x="590" y="166">3/</text>
<text x="592" y="168">4</text>
<text x="606" y="166">3/</text>
<text x="609" y="168">4</text>
<text x="139" y="170" transform="rotate(-90 139 170)">W16x31</text>
<text x="157" y="170" transform="rotate(-90 157 170)">W16x26</text>
<text x="198" y="171">1/</text>
<text x="201" y="172">2</text>
<text x="400" y="172">1/</text>
<text x="403" y="174">4</text>
<text x="579" y="170" transform="rotate(-90 579 170)">13/</text>
<text x="197" y="180">3/</text>
<text x="313" y="180" transform="rotate(-90 313 180)">30K</text>
<text x="570" y="178" transform="rotate(-90 570 178)">8</text>
<text x="200" y="181">8</text>
<text x="568" y="181" transform="rotate(-90 568 181)">5/</text>
<text x="635" y="185" transform="rotate(-90 635 185)">8</text>
<text x="560" y="191" transform="rotate(-90 560 191)">1/</text>
<text x="561" y="188" transform="rotate(-90 561 188)">4</text>
<text x="633" y="187" transform="rotate(-90 633 187)">3/</text>
<text x="635" y="195" transform="rotate(-90 635 195)">8</text>
<text x="641" y="198" transform="rotate(-90 641 198)">3/</text>
<text x="643" y="195" transform="rotate(-90 643 195)">4</text>
<text x="570" y="200" transform="rotate(-90 570 200)">16</text>
<text x="633" y="198" transform="rotate(-90 633 198)">3/</text>
<text x="281" y="204">3/</text>
<text x="283" y="206">4</text>
<text x="568" y="204" transform="rotate(-90 568 204)">11/</text>
<text x="425" y="211" transform="rotate(62 425 211)">28.08</text>
<text x="241" y="221">1/</text>
<text x="254" y="221">1/</text>
<text x="269" y="217">5/</text>
<text x="272" y="219">16</text>
<text x="444" y="220" transform="rotate(62 444 220)">16</text>
<text x="445" y="217" transform="rotate(62 445 217)">9/</text>
<text x="244" y="223">16</text>
<text x="257" y="223">2</text>
<text x="269" y="225">5/</text>
<text x="272" y="226">16</text>
<text x="425" y="227">3/</text>
<text x="242" y="230">9/</text>
<text x="245" y="232">16</text>
<text x="428" y="228">8</text>
<text x="443" y="231">3/</text>
<text x="445" y="233">16</text>
<text x="478" y="239" transform="rotate(-90 478 239)">16</text>
<text x="261" y="243" transform="rotate(-90 261 243)">5/</text>
<text x="262" y="240" transform="rotate(-90 262 240)">16</text>
<text x="468" y="243" transform="rotate(-90 468 243)">1/</text>
<text x="470" y="240" transform="rotate(-90 470 240)">8</text>
<text x="477" y="242" transform="rotate(-90 477 242)">3/</text>
<text x="121" y="249" transform="rotate(-90 121 249)">1/</text>
<text x="122" y="246" transform="rotate(-90 122 246)">2</text>
<text x="461" y="257" transform="rotate(-90 461 257)">8</text>
<text x="478" y="258" transform="rotate(-90 478 258)">8</text>
<text x="459" y="260" transform="rotate(-90 459 260)">1/</text>
<text x="477" y="260" transform="rotate(-90 477 260)">1/</text>
<text x="399" y="268">3/</text>
<text x="402" y="270">16</text>
<text x="446" y="267">3/</text>
<text x="448" y="269">16</text>
<text x="121" y="273" transform="rotate(-90 121 273)">1/</text>
<text x="122" y="270" transform="rotate(-90 122 270)">2</text>
<text x="318" y="275" transform="rotate(-90 318 275)">2</text>
<text x="399" y="275">3/</text>
<text x="423" y="274">3/</text>
<text x="427" y="276">8</text>
<text x="316" y="278" transform="rotate(-90 316 278)">1/</text>
<text x="402" y="277">16</text>
<text x="451" y="282" transform="rotate(-62 451 282)">16</text>
<text x="122" y="288" transform="rotate(-90 122 288)">2</text>
<text x="448" y="283" transform="rotate(-62 448 283)">9/</text>
<text x="121" y="290" transform="rotate(-90 121 290)">1/</text>
<text x="426" y="290" transform="rotate(-62 426 290)">28.08</text>
<text x="186" y="308">1/</text>
<text x="189" y="310">4</text>
<text x="186" y="315">1/</text>
<text x="189" y="317">4</text>
<text x="557" y="314">1/</text>
<text x="560" y="316">4</text>
<text x="629" y="316">3/</text>
<text x="632" y="317">16</text>
<text x="557" y="321">1/</text>
<text x="560" y="323">4</text>
<text x="629" y="323">3/</text>
<text x="257" y="329" transform="rotate(-90 257 329)">16</text>
<text x="609" y="327">15/</text>
<text x="613" y="329">16</text>
<text x="632" y="325">16</text>
<text x="256" y="332" transform="rotate(-90 256 332)">5/</text>
<text x="276" y="333">7/</text>
<text x="279" y="335">8</text>
<text x="561" y="332">9/</text>
<text x="563" y="334">16</text>
<text x="628" y="340" transform="rotate(-90 628 340)">1/</text>
<text x="630" y="338" transform="rotate(-90 630 338)">8</text>
<text x="649" y="341" transform="rotate(-90 649 341)">5/</text>
<text x="651" y="338" transform="rotate(-90 651 338)">16</text>
<text x="408" y="344">1/</text>
<text x="411" y="346">4</text>
<text x="639" y="345" transform="rotate(-90 639 345)">8</text>
<text x="408" y="351">1/</text>
<text x="411" y="353">4</text>
<text x="630" y="352" transform="rotate(-90 630 352)">16</text>
<text x="637" y="348" transform="rotate(-90 637 348)">1/</text>
<text x="406" y="358" transform="rotate(-90 406 358)">4</text>
<text x="628" y="355" transform="rotate(-90 628 355)">3/</text>
<text x="639" y="358" transform="rotate(-90 639 358)">16</text>
<text x="651" y="358" transform="rotate(-90 651 358)">16</text>
<text x="404" y="360" transform="rotate(-90 404 360)">1/</text>
<text x="568" y="363">15/</text>
<text x="572" y="364">16</text>
<text x="597" y="363">1/</text>
<text x="600" y="364">16</text>
<text x="637" y="361" transform="rotate(-90 637 361)">3/</text>
<text x="649" y="361" transform="rotate(-90 649 361)">5/</text>
<text x="396" y="369" transform="rotate(-90 396 369)">1/</text>
<text x="397" y="367" transform="rotate(-90 397 367)">2</text>
<text x="406" y="376" transform="rotate(-90 406 376)">4</text>
<text x="609" y="373">15/</text>
<text x="613" y="375">16</text>
<text x="404" y="378" transform="rotate(-90 404 378)">1/</text>
<text x="432" y="383">5/</text>
<text x="443" y="383">1/</text>
<text x="435" y="385">8</text>
<text x="445" y="385">16</text>
<text x="440" y="391">11/</text>
<text x="445" y="393">16</text>
<text x="148" y="411" transform="rotate(-90 148 411)">EL-1-3</text>
<text x="261" y="434">5/</text>
<text x="265" y="435">16</text>
<text x="207" y="481">13/</text>
<text x="211" y="482">16</text>
<text x="230" y="516">1/</text>
<text x="232" y="518">8</text>
<text x="236" y="516">5/</text>
<text x="239" y="518">16</text>
<text x="228" y="524">3/</text>
<text x="230" y="525">4</text>
<text x="234" y="524">1/</text>
<text x="237" y="525">2</text>
<text x="228" y="531">1/</text>
<text x="230" y="533">4</text>
<text x="234" y="531">7/</text>
<text x="237" y="533">8</text>
</g>
<g font-size="4.2">
<text x="823" y="49">1/</text>
<text x="825" y="51">2</text>
<text x="776" y="56">1/</text>
<text x="778" y="57">2</text>
<text x="776" y="62">1/</text>
<text x="778" y="63">2</text>
<text x="776" y="68">1/</text>
<text x="778" y="70">2</text>
<text x="776" y="75">3/</text>
<text x="778" y="76">8</text>
<text x="772" y="94">3/</text>
<text x="774" y="95">4</text>
<text x="772" y="100">3/</text>
<text x="774" y="101">8</text>
<text x="778" y="100">1/</text>
<text x="780" y="101">2</text>
<text x="823" y="100">1/</text>
<text x="825" y="101">2</text>
<text x="772" y="106">5/</text>
<text x="774" y="108">16</text>
<text x="772" y="113">5/</text>
<text x="779" y="113">1/</text>
<text x="823" y="113">1/</text>
<text x="774" y="114">16</text>
<text x="781" y="114">2</text>
<text x="825" y="114">2</text>
<text x="769" y="132">1/</text>
<text x="823" y="132">1/</text>
<text x="770" y="133">2</text>
<text x="825" y="133">4</text>
</g>
<g font-size="4">
<text x="149" y="129" transform="rotate(-90 149 129)">1/</text>
<text x="151" y="127" transform="rotate(-90 151 127)">2</text>
<text x="312" y="174" transform="rotate(-90 312 174)">313/</text>
<text x="313" y="168" transform="rotate(-90 313 168)">188</text>
</g>
<g font-size="3.7">
<text x="17" y="551" transform="rotate(-90 17 551)">03:33:13</text>
<text x="17" y="562" transform="rotate(-90 17 562)">2025</text>
<text x="17" y="570" transform="rotate(-90 17 570)">Jul 29</text>
<text x="17" y="593" transform="rotate(-90 17 593)">PRINTED ON</text>
</g>
</svg>
